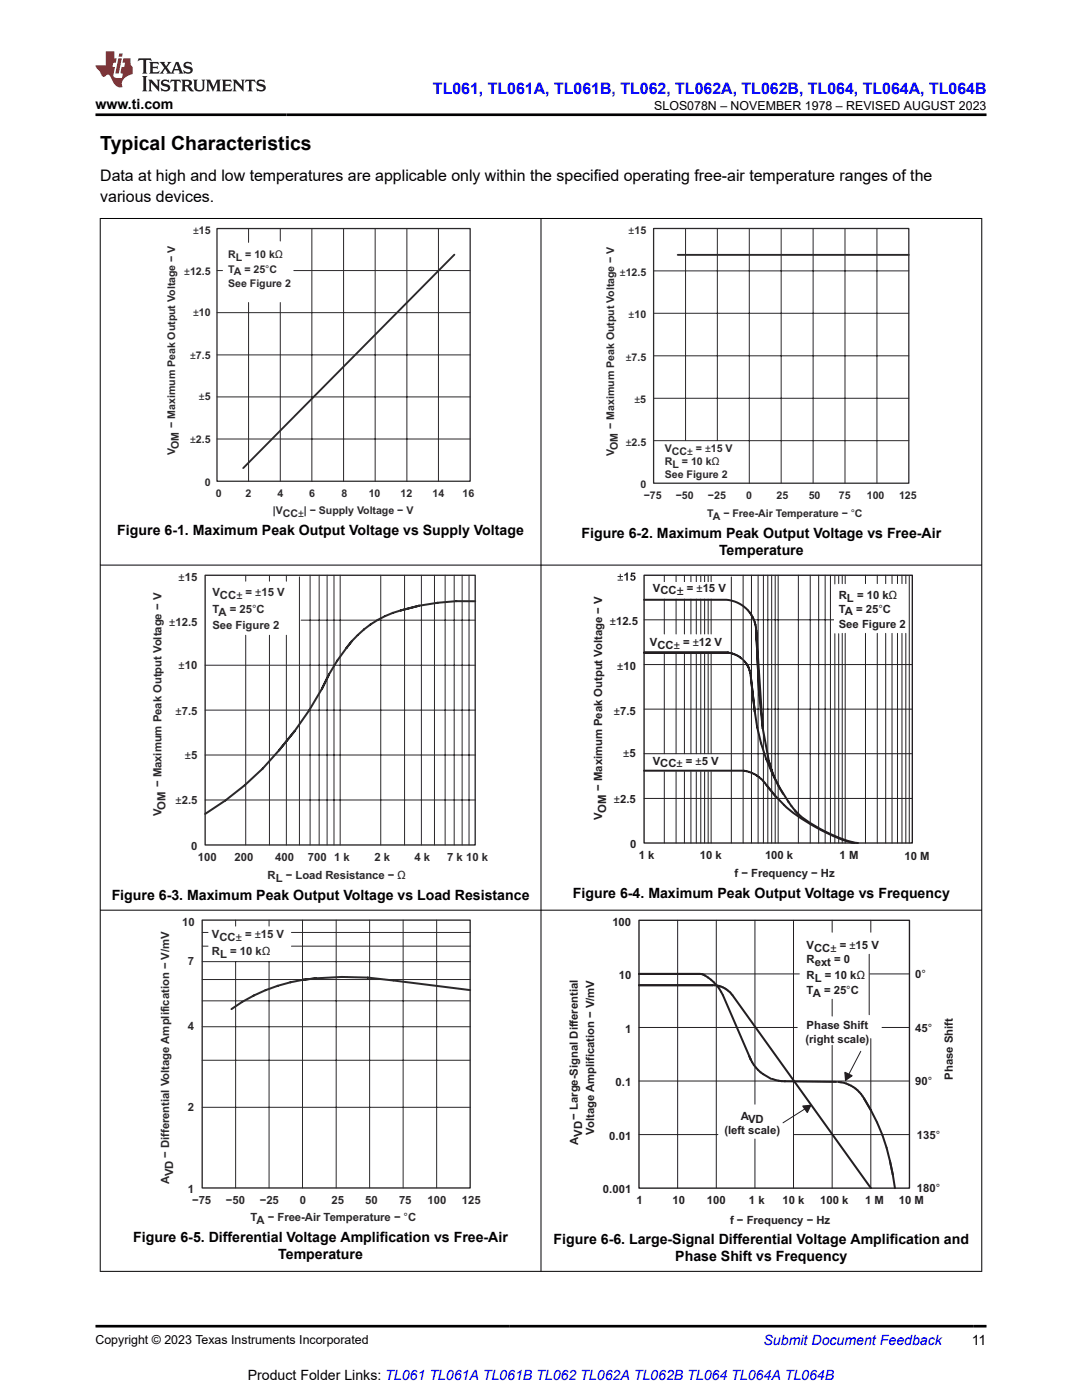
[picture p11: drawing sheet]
<svg xmlns="http://www.w3.org/2000/svg" width="216mm" height="279mm" viewBox="0 0 216 279" stroke-linecap="round" stroke-linejoin="round" font-family="sans-serif">
<path d="M43.3 45.6h50.5v50.4h-50.5z" fill="none" stroke="#2b292a" stroke-width=".26"/>
<path d="M90.7 50.8l-42.2 42.6" fill="none" stroke="#2b292a" stroke-width=".37"/>
<g fill="none" stroke="#2b292a" stroke-width=".2">
<path d="M43.3 54h1.1M49.6 45.6v2.8M55.9 45.6v2.5M58.6 54h35.2M62.2 45.6v50.4M68.6 45.6v50.4M74.9 45.6v50.4M81.2 45.6v50.4M87.5 45.6v50.4M43.3 79.2h50.5M43.3 70.8h50.5M43.3 62.4h50.5"/>
<path d="M49.6 60.4v35.6M55.9 60.4v35.6M43.3 87.6h50.5"/>
</g>
<path d="M33.3 85.8h3.7v5.6h-3.7z" fill-rule="evenodd" fill="#fff"/>
<path d="M130.4 45.6h50.9v50.8h-50.9z" fill="none" stroke="#2b292a" stroke-width=".26"/>
<path d="M135.2 50.9h46.1" fill="none" stroke="#2b292a" stroke-width=".37"/>
<path d="M130.4 54.1h50.9M136.8 45.6v42.3M143.1 45.6v42.3M149.5 45.6v50.8M155.9 45.6v50.8M162.2 45.6v50.8M168.6 45.6v50.8M175 45.6v50.8M130.4 79.5h50.9M130.4 71h50.9M130.4 62.5h50.9M130.4 87.9h50.9" fill="none" stroke="#2b292a" stroke-width=".2"/>
<path d="M120.9 86h3.7v5.5h-3.7z" fill-rule="evenodd" fill="#fff"/>
<g fill="none" stroke="#2b292a" stroke-width=".2">
<path d="M49 114.8v1.2M53.8 114.8v1.2M57.1 114.8v1.2M59.7 115.1v53.5M61.9 114.8v53.8M63.7 114.8v53.8M65.3 114.8v53.8M66.6 114.8v53.8M67.9 114.8v53.8M76 114.8v53.8M80.7 114.8v53.8M84.1 114.8v53.8"/>
<path d="M86.7 114.8v53.8M88.8 114.8v53.8M90.6 114.8v53.8M92.2 114.8v53.8M93.6 114.8v53.8M40.9 132.8h53.9M49 126.8v41.8M53.8 126.8v41.8M57.1 126.8v41.8M60.1 123.8h34.7M40.9 159.7h53.9M40.9 150.7h53.9"/>
<path d="M40.9 141.7h53.9"/>
</g>
<path d="M94.8 120h-3.8l-3.7 .3-3.7 .6M64.2 137.5l-2.5 4.3-2.9 4.1M65.7 134.6l-1.5 2.9zM69.2 129.3l-1.9 2.5-1.6 2.8M70.2 127.9l-1 1.4zM80 121.8l3.6-.9zM80 121.8a19.8 19.8 0 0 0-9.8 6.1M55.7 149.7a58.4 58.4 0 0 1-14.8 12.7M58.8 145.9l-3.1 3.8z" fill="none" stroke="#2b292a" stroke-width=".4"/>
<path d="M40.9 114.8h53.9v53.8h-53.9z" fill="none" stroke="#2b292a" stroke-width=".27"/>
<path d="M30.5 157.5h3.9v6h-3.9z" fill-rule="evenodd" fill="#fff"/>
<g fill="none" stroke="#231e21" stroke-width=".2">
<path d="M132.6 114.8v2M132.6 119.6v6.9M134.9 114.8v2M134.9 119.6v6.9M136.6 114.8v2M136.6 119.6v6.9M137.9 114.8v2M137.9 119.6v6.9M138.9 114.8v2M138.9 119.6v6.9M139.8 114.8v2M139.8 119.6v6.9"/>
<path d="M140.6 114.8v2M140.6 119.6v6.9M141.3 114.8v2M141.3 119.6v6.9M141.9 114.8v2M141.9 119.6v6.9M148.3 114.8v53.4M149.9 114.8v53.4M151.3 114.8v53.4M152.3 114.8v53.4M153.2 114.8v53.4M154 114.8v53.4"/>
<path d="M154.7 114.8v53.4M155.3 114.8v53.4M159.3 114.8v53.4M161.7 114.8v53.4M163.4 114.8v53.4M164.6 114.8v53.4M172.7 114.8v1.7M175 114.8v1.7M176.7 114.8v1.7M178 114.8v1.7M179.1 114.8v1.7M180 114.8v1.7"/>
<path d="M180.7 114.8v1.7M128.5 132.6h53.5M128.5 123.7h38.4M132.6 130.2v20.2M134.9 130.2v20.2M136.6 130.2v20.2M137.9 130.2v20.2M138.9 130.2v20.2M139.8 130.2v20.2M140.6 130.2v20.2M141.3 130.2v20.2M141.9 130.2v20.2"/>
<path d="M148 131.5l.4 .3M128.5 159.3h53.5M128.5 150.4h53.5M128.5 141.5h53.5M132.6 154v14.2M134.9 154v14.2M136.6 154v14.2M137.9 154v14.2M138.9 154v14.2M139.8 154v14.2M140.6 154v14.2M141.3 154v14.2"/>
<path d="M141.9 154v14.2"/>
</g>
<g fill="none" stroke="#231e21" stroke-width=".4">
<path d="M128.5 130.2h16.8zM145.3 130.2l1.7 .6 1 .7M148.4 131.8l.8 1M149.2 132.8l.2 .4zM149.3 121.8a6.4 6.4 0 0 1 1.6 4M149.4 133.2l.5 2.3M149.9 135.5l.7 6.5zM150.9 125.8l.6 12.9zM150.9 125.8l1.3 19.6zM151.5 138.7l.7 6.7M128.5 153.8h19.9l2.1 .7 1.4 1M150.6 142a39.8 39.8 0 0 0 3.6 12.5"/>
<path d="M152.2 145.4l1.2 6.6zM153.4 152l.8 2.5zM153.4 152l1.2 3.3M154.2 154.5l1.4 2.8z"/>
</g>
<path d="M123.7 114.5h.2v.5h.4v.1h-.4v.5h-.2v-.5h-.5v-.1h.5zM123.2 115.7h1.1v.2h-1.1zM124.6 114.7l.4-.4h.3v1.6h-.3v-1.2l-.4 .2zM125.9 114.3h.9v.3h-.6l-.1 .2a.54 .54 0 0 1 .7 .4 .54 .54 0 0 1-.4 .7 .54 .54 0 0 1-.7-.4l.4-.1v.2a.27 .27 0 0 0 .4-.3 .27 .27 0 0 0-.5-.1l-.2-.1z" fill="#231e21"/>
<g fill="#fff">
<path d="M166.4 116.5h14.8v11.1h-14.8z" fill-rule="evenodd"/>
<path d="M129.9 116.2h17.1v3.1h-17.1z" fill-rule="evenodd"/>
</g>
<path d="M128.5 119.7h16.5a6.6 6.6 0 0 1 4.3 2.1M151.9 155.5l1.1 1.2M153 156.7l1.6 2.1zM154.6 155.3l1.7 3.2M154.6 158.8l1.9 1.9a37.5 37.5 0 0 0 13.4 7.4l.6 .1M155.6 157.3l1.8 2.8M157.3 159.9l1.3 1.8M158.6 161.7l.8 .9M158.6 161.8a25.2 25.2 0 0 0 9.4 5.6l2.1 .7 1.1 .1" fill="none" stroke="#231e21" stroke-width=".4"/>
<g fill="none" stroke="#231e21" stroke-width=".2">
<path d="M145.9 115.1v53.1M165.7 114.8v53.4M166.6 114.9v1.6M167.4 115v1.5M168.1 114.8v1.7M168.6 114.8v1.7M181.4 115v53.2M166.6 126.5v41.7M167.4 126.5v41.7M168.1 126.4v41.8M168.6 126.4v41.8M172.7 126.4v41.8"/>
<path d="M175 126.4v41.8M176.7 126.4v41.8M178 126.4v41.8M179.1 126.4v41.8M180 126.4v41.8M180.7 126.4v41.8"/>
</g>
<path d="M128.5 114.8h53.5v53.4h-53.5z" fill="none" stroke="#231e21" stroke-width=".27"/>
<path d="M118.5 158.2h3.8v6h-3.8z" fill-rule="evenodd" fill="#fff"/>
<path d="M60.5 195.5l2.6-.3zM60.5 195.5a33 33 0 0 0-14.3 5.9M63.1 195.2l5.1-.2 5.2 .1 20.4 2.5" fill="none" stroke="#2b292a" stroke-width=".4"/>
<path d="M40.3 183.6h53.5v53.5h-53.5z" fill="none" stroke="#2b292a" stroke-width=".27"/>
<g fill="none" stroke="#2b292a" stroke-width=".2">
<path d="M40.3 199.7h53.5M40.3 195.5h53.5M40.3 191.9h53.5M40.3 188.8h1.2M40.3 186.1h1.2M47 183.6v1.2M47 191.9v45.2M53.7 183.6v1.2M53.7 191.9v45.2M58.2 188.8h35.6M58.2 186.1h35.6M60.4 183.6v53.5"/>
<path d="M67.1 183.6v53.5M73.8 183.6v53.5M80.4 183.6v53.5M87.1 183.6v53.5M40.3 211.6h53.5M40.3 204.9h53.5M40.3 221h53.5"/>
</g>
<g fill="none" stroke="#231e21" stroke-width=".4">
<path d="M127.5 194.4h12.1zM127.5 196.6h14.7zM139.6 194.4l.8 .1M140.4 194.5l.2 .1zM140.6 194.6l1.9 1.5a8.2 8.2 0 0 1 1.8 2.5M142.2 196.6a4.8 4.8 0 0 1 4 2M144.3 198.6l5.6 13zM146.2 198.6l27.6 38.5zM149.5 210.8a8 8 0 0 0 4.4 4.5M154.1 215.3l1.3 .4 1.3 .1M156.6 215.8l10.2 .1M167.3 215.9a6.5 6.5 0 0 1 5.1 3.3"/>
<path d="M172.4 219.2l1.4 2.4zM173.8 221.6a35.9 35.9 0 0 1 3.8 10.1M177.6 231.7l.5 2.7zM178.1 234.4l.5 2.7"/>
</g>
<path d="M166.8 215.9h.5" fill="none" stroke="#231e21" stroke-width=".24"/>
<path d="M127.5 183.7h54v53.4h-54z" fill="none" stroke="#231e21" stroke-width=".27"/>
<g fill="none" stroke="#231e21" stroke-width=".2">
<path d="M127.5 194.4h32M135.2 183.7v53.4M142.9 183.7v53.4M150.6 183.7v36.7M158.3 183.7v53.4M166 183.7v2.3M166 199.4v3.4M173.6 194.4h7.9M173.8 183.7v2.3M127.5 215.7h54M127.5 205.1h31.6M166 208.6v28.5"/>
<path d="M173.8 207.3v29.8M176 205.1h5.4M127.5 226.4h15.7M161.8 220.5l-5.6 3.6"/>
</g>
<path d="M160.2 220.8l1.5-.2-.6 1.4z" fill-rule="evenodd" fill="#231e21"/>
<path d="M160.2 220.8l1.5-.2-.6 1.4zM161 221.1h.1" fill="none" stroke="#231e21" stroke-width=".27"/>
<path d="M173.4 190.4v12.1M171.8 209.8l-3.1 5.9M150.6 227.3v9.8M158.4 226.4h23.1" fill="none" stroke="#231e21" stroke-width=".2"/>
<path d="M168.6 214l1.4 .7-1.3 .9z" fill-rule="evenodd" fill="#231e21"/>
<g fill="none" stroke="#231e21" stroke-width=".27">
<path d="M168.6 214l1.4 .7-1.3 .9z"/>
<circle cx="169.1" cy="214.8" r=".02"/>
</g>
<path d="M19.9 43.6h176.1M20 43.5v210.3M107.9 43.5v210.3M195.9 43.5v210.3M19.9 112.8h176.1M19.9 181.6h176.1M19.9 253.7h176.1" fill="none" stroke="#000" stroke-width=".2"/>
<path d="M27.7 11.6l-.2 .6 .5-.2h.6v.1v2.2l-.2 .4h1l-.2-.4v-2.2v-.1h.5l.5 .2-.1-.6zM29.8 12.4l.2 .3v1.6l-.2 .4h1.9l.1-.6a1.08 1.08 0 0 1-1.3 .2v-.7h.6l.4 .2v-.7l-.4 .2h-.6v-.5l.2-.2a1 1 0 0 1 1 .3l-.1-.5zM31.8 12.4l1 1.1-1 1.2h.9l-.2-.2 .4-.8 .5 .8-.2 .2h1.6l-.2-.2 .1-.5h1l.1 .5-.1 .2h.9l-.2-.4-.8-1.9h-.5l-1 2.1-.8-1.1 .9-1h-.8l.2 .2-.5 .6-.3-.6 .1-.2zM35.2 12.8l.4 1h-.8zM36.8 12.5a.65 .65 0 0 0-.2 .7 .65 .65 0 0 0 .6 .5l.7 .1 .1 .3a.79 .79 0 0 1-.7 .4 .79 .79 0 0 1-.7-.5l.1 .7 .2-.1a.93 .93 0 0 0 1.1 0 .93 .93 0 0 0 .4-.9 1.46 1.46 0 0 0-1.2-.6l-.1-.3a1.09 1.09 0 0 1 1.2 .2l-.2-.6-.1 .1-.6-.2zM28.4 15.2l.2 .4v2.2l-.2 .4h1l-.2-.4v-2.2l.2-.4zM29.6 15.9l.2 .4v1.5l-.2 .4h.8l-.3-.4v-1.3l1.7 1.8v-2l.2-.4h-.8l.2 .2 .1 1.1-1.2-1.3zM32.3 16a.65 .65 0 0 0-.2 .8 .65 .65 0 0 0 .7 .4l.6 .2 .1 .2a.79 .79 0 0 1-.7 .4 .79 .79 0 0 1-.7-.5l.1 .7 .2-.1a.93 .93 0 0 0 1.1 .1 .93 .93 0 0 0 .4-1 1.46 1.46 0 0 0-1.2-.5l-.1-.4a1.09 1.09 0 0 1 1.2 .2l-.2-.6-.1 .1-.6-.1zM34.1 15.9l-.1 .6a.63 .63 0 0 1 .7-.3l.1 1.6-.3 .4h1l-.2-.4v-1.6a.66 .66 0 0 1 .8 .3l-.1-.6zM36.2 15.9l.2 .4v1.5l-.2 .4h.9l-.2-.2v-.7h.5l.1 .2a.79 .79 0 0 0 1.2 .6l-1-.9a.61 .61 0 0 0 .6-.6 .61 .61 0 0 0-.5-.7zM36.9 16.2h.2a.47 .47 0 0 1 .5 .1 .47 .47 0 0 1 .1 .5l-.2 .1-.6 .1zM38.5 15.9l.2 .2a2.27 2.27 0 0 0 .4 2 1.04 1.04 0 0 0 1.7-.7v-1.3l.2-.2h-.8l.2 .4v1.1a.6 .6 0 0 1-.6 .6 .6 .6 0 0 1-.6-.6v-1.1l.3-.4zM41.1 15.9l.2 .4v1.5l-.2 .4h.7l-.2-.4v-1.4l.9 1.9 .8-1.9v1.4l-.2 .4h1l-.3-.4v-1.5l.3-.4h-.8l-.7 1.5-.7-1.5zM44.3 15.9l.2 .4v1.5l-.2 .4h1.9l.1-.6a1.09 1.09 0 0 1-1.3 .2v-.7h.6l.4 .2v-.6l-.4 .2h-.6v-.6l.2-.1a1.01 1.01 0 0 1 1 .3l-.1-.6zM46.4 15.9l.3 .4v1.5l-.3 .4h.8l-.2-.4v-1.3l1.6 1.8v-2l.2-.4h-.7l.2 .2v1.1l-1.2-1.3zM49 15.9l-.1 .6a.63 .63 0 0 1 .8-.3v1.6l-.3 .4h1l-.2-.4v-1.6a.66 .66 0 0 1 .8 .3l-.1-.6zM51.4 16a.65 .65 0 0 0-.2 .8 .65 .65 0 0 0 .6 .4l.6 .2 .2 .2a.79 .79 0 0 1-.8 .4 .79 .79 0 0 1-.6-.5l.1 .7 .2-.1a.93 .93 0 0 0 1 .1 .93 .93 0 0 0 .5-1 1.46 1.46 0 0 0-1.3-.5l-.1-.4a1.09 1.09 0 0 1 1.3 .2l-.2-.6-.2 .1-.5-.1z" fill="#231f20"/>
<path d="M21.1 10.3v2.7h-2.1l.1 .4 .9 1a.95 .95 0 0 0 .9 .9 .59 .59 0 0 1 .6-.4 .59 .59 0 0 1 .5 .3l.4 .8a1.59 1.59 0 0 0 2.1 1.4 1.61 1.61 0 0 1 1-2.3l1-.3-.1-1.5a1.59 1.59 0 0 1-.4-1.7h-1.4l-.2 .9h.5l-.1 .9h-.5l-.2 .9v.3l.4 .1-.2 .9h-.6a.73 .73 0 0 1-1.1-.7l.3-1.5h-.5l.2-.9h.5l.2-.9h-.5v-1.3zM23.6 11.6l-.6 3.1h.7l.6-3.1zM23.8 10.7l-.1 .6h.7l.1-.6z" fill="#ed1c24"/>
<path d="M19 22.9h177.8M19 264.7h177.8" fill="none" stroke="#000" stroke-width=".53"/>
<text font-size="3.9" x="20" y="29.9">Typical Characteristics</text>
<text font-size="3.2" fill="#00f" x="86.4" y="18.7">TL061, TL061A, TL061B, TL062, TL062A, TL062B, TL064, TL064A, TL064B</text>
<g font-size="3.2">
<text x="20" y="36.1">Data at high and low temperatures are applicable only within the specified operating free-air temperature ranges of the</text>
<text x="20" y="40.3">various devices.</text>
</g>
<g font-size="2.8">
<text x="19" y="21.8">www.ti.com</text>
<text x="23.4" y="106.8">Figure 6-1. Maximum Peak Output Voltage vs Supply Voltage</text>
<text x="116" y="107.4">Figure 6-2. Maximum Peak Output Voltage vs Free-Air</text>
<text x="143.5" y="110.8">Temperature</text>
<text x="22.3" y="179.6">Figure 6-3. Maximum Peak Output Voltage vs Load Resistance</text>
<text x="114.3" y="179.1">Figure 6-4. Maximum Peak Output Voltage vs Frequency</text>
<text x="26.6" y="247.9">Figure 6-5. Differential Voltage Amplification vs Free-Air</text>
<text x="55.5" y="251.2">Temperature</text>
<text x="110.5" y="248.3">Figure 6-6. Large-Signal Differential Voltage Amplification and</text>
<text x="134.7" y="251.7">Phase Shift vs Frequency</text>
<text x="193.9" y="268.5">11</text>
<text x="49.4" y="275.3">Product Folder Links: TL061 TL061A TL061B TL062 TL062A TL062B TL064 TL064A TL064B</text>
</g>
<text font-size="2.8" fill="#00f" x="152.4" y="268.5">Submit Document Feedback</text>
<g font-size="2.5">
<text x="130.6" y="21.9">SLOS078N – NOVEMBER 1978 – REVISED AUGUST 2023</text>
<text x="19" y="268.2">Copyright © 2023 Texas Instruments Incorporated</text>
</g>
<text font-size="2.5" fill="#231e21" x="135" y="118.8">±</text>
<g font-size="2.3" fill="#2b292a">
<text x="35.6" y="115.9">±15</text>
<text x="42.4" y="119">VCC± = ±15 V</text>
<text x="33.8" y="125">±12.5</text>
<text x="42.4" y="125.6">See Figure 2</text>
<text x="42.4" y="122.3">TA = 25°C</text>
<text x="35.6" y="133.5">±10</text>
<text x="35" y="142.7">±7.5</text>
<text x="36.9" y="151.4">±5</text>
<text x="32.2" y="157.1" transform="rotate(-90 32.2 157.1)">− Maximum Peak Output Voltage − V</text>
<text x="33" y="161.6" transform="rotate(-90 33 161.6)">OM</text>
<text x="35" y="160.5">±2.5</text>
<text x="32.2" y="162.9" transform="rotate(-90 32.2 162.9)">V</text>
<text x="38.2" y="169.7">0</text>
<text x="39.5" y="171.9">100</text>
<text x="46.8" y="171.9">200</text>
<text x="54.9" y="171.9">400</text>
<text x="61.4" y="171.9">700</text>
<text x="66.7" y="171.9">1 k</text>
<text x="74.7" y="171.9">2 k</text>
<text x="82.7" y="171.9">4 k</text>
<text x="89.2" y="171.9">7 k 10 k</text>
<text x="53.4" y="175.5">RL − Load Resistance − Ω</text>
<text x="36.4" y="184.7">10</text>
<text x="42.3" y="187.3">VCC± = ±15 V</text>
<text x="42.3" y="190.7">RL = 10 kΩ</text>
<text x="37.5" y="192.6">7</text>
<text x="37.5" y="205.6">4</text>
<text x="37.5" y="221.8">2</text>
<text x="33.8" y="231.1" transform="rotate(-90 33.8 231.1)">− Differential Voltage Amplification − V/mV</text>
<text x="33.8" y="236.3" transform="rotate(-90 33.8 236.3)">A</text>
<text x="34.6" y="234.7" transform="rotate(-90 34.6 234.7)">VD</text>
<text x="37.5" y="238.2">1</text>
<text x="38.3" y="240.3">−75</text>
<text x="45.1" y="240.3">−50</text>
<text x="50" y="243.7">TA − Free-Air Temperature − °C</text>
<text x="51.8" y="240.3">−25</text>
<text x="59.8" y="240.3">0</text>
<text x="66.2" y="240.3">25</text>
<text x="72.9" y="240.3">50</text>
<text x="79.6" y="240.3">75</text>
<text x="85.3" y="240.3">100</text>
<text x="92.1" y="240.3">125</text>
</g>
<g font-size="2.3" fill="#231e21">
<text x="130.3" y="118.1">VCC</text>
<text x="137.1" y="118.1">= ±15 V</text>
<text x="167.4" y="119.5">RL = 10 kΩ</text>
<text x="121.7" y="124.7">±12.5</text>
<text x="167.4" y="122.3">TA = 25°C</text>
<text x="167.4" y="125.3">See Figure 2</text>
<text x="129.7" y="129">VCC± = ±12 V</text>
<text x="123.1" y="133.7">±10</text>
<text x="122.5" y="142.8">±7.5</text>
<text x="124.4" y="151.1">±5</text>
<text x="130.2" y="152.6">VCC± = ±5 V</text>
<text x="120.2" y="157.8" transform="rotate(-90 120.2 157.8)">− Maximum Peak Output Voltage − V</text>
<text x="122.5" y="160.2">±2.5</text>
<text x="120.2" y="163.7" transform="rotate(-90 120.2 163.7)">V</text>
<text x="121" y="162.3" transform="rotate(-90 121 162.3)">OM</text>
<text x="125.8" y="169.3">0</text>
<text x="127.5" y="171.5">1 k</text>
<text x="139.7" y="171.5">10 k</text>
<text x="152.7" y="171.5">100 k</text>
<text x="167.5" y="171.5">1 M</text>
<text x="180.5" y="171.7">10 M</text>
<text x="146.6" y="175.1">f − Frequency − Hz</text>
<text x="122.2" y="184.7">100</text>
<text x="160.9" y="189.3">VCC± = ±15 V</text>
<text x="123.5" y="195.4">10</text>
<text x="160.9" y="192.2">Rext = 0</text>
<text x="160.9" y="195.4">RL = 10 kΩ</text>
<text x="182.6" y="195.2">0°</text>
<text x="160.9" y="198.3">TA = 25°C</text>
<text x="124.7" y="206.1">1</text>
<text x="160.7" y="208.2">(right scale)</text>
<text x="161" y="205.4">Phase Shift</text>
<text x="182.6" y="205.9">45°</text>
<text x="190.1" y="215.5" transform="rotate(-90 190.1 215.5)">Phase Shift</text>
<text x="122.8" y="216.8">0.1</text>
<text x="182.6" y="216.6">90°</text>
<text x="115.3" y="223.5" transform="rotate(-90 115.3 223.5)">− Large-Signal Differential</text>
<text x="116.2" y="226.8" transform="rotate(-90 116.2 226.8)">VD</text>
<text x="118.6" y="226.5" transform="rotate(-90 118.6 226.5)">Voltage Amplification − V/mV</text>
<text x="121.6" y="227.5">0.01</text>
<text x="144.5" y="226.3">(left scale)</text>
<text x="147.8" y="223.5">AVD</text>
<text x="183" y="227.3">135°</text>
<text x="115.4" y="228.5" transform="rotate(-90 115.4 228.5)">A</text>
<text x="120.3" y="238.2">0.001</text>
<text x="183" y="237.9">180°</text>
<text x="127" y="240.4">1</text>
<text x="134.2" y="240.4">10</text>
<text x="141.1" y="240.4">100</text>
<text x="145.7" y="244.3">f − Frequency − Hz</text>
<text x="149.4" y="240.4">1 k</text>
<text x="156.1" y="240.4">10 k</text>
<text x="163.7" y="240.4">100 k</text>
<text x="172.6" y="240.4">1 M</text>
<text x="179.3" y="240.4">10 M</text>
</g>
<g font-size="2.1" fill="#2b292a">
<text x="38.5" y="46.6">±15</text>
<text x="125.4" y="46.6">±15</text>
<text x="45.5" y="51.5">RL = 10 kΩ</text>
<text x="36.8" y="54.8">±12.5</text>
<text x="45.5" y="54.4">TA = 25°C</text>
<text x="45.5" y="57.3">See Figure 2</text>
<text x="123.7" y="55.1">±12.5</text>
<text x="38.5" y="63">±10</text>
<text x="125.4" y="63.5">±10</text>
<text x="37.9" y="71.7">±7.5</text>
<text x="124.9" y="72">±7.5</text>
<text x="39.7" y="79.8">±5</text>
<text x="126.6" y="80.5">±5</text>
<text x="34.9" y="85.4" transform="rotate(-90 34.9 85.4)">− Maximum Peak Output Voltage − V</text>
<text x="35.7" y="89.6" transform="rotate(-90 35.7 89.6)">OM</text>
<text x="37.9" y="88.5">±2.5</text>
<text x="122.5" y="85.6" transform="rotate(-90 122.5 85.6)">− Maximum Peak Output Voltage − V</text>
<text x="123.3" y="89.8" transform="rotate(-90 123.3 89.8)">OM</text>
<text x="124.9" y="89">±2.5</text>
<text x="34.9" y="90.9" transform="rotate(-90 34.9 90.9)">V</text>
<text x="122.5" y="91" transform="rotate(-90 122.5 91)">V</text>
<text x="132.7" y="90.3">VCC± = ±15 V</text>
<text x="132.7" y="92.8">RL = 10 kΩ</text>
<text x="132.7" y="95.5">See Figure 2</text>
<text x="40.9" y="97">0</text>
<text x="43" y="99.1">0</text>
<text x="49" y="99.1">2</text>
<text x="55.3" y="99.1">4</text>
<text x="61.7" y="99.1">6</text>
<text x="68.1" y="99.1">8</text>
<text x="73.6" y="99.1">10</text>
<text x="79.9" y="99.1">12</text>
<text x="86.3" y="99.1">14</text>
<text x="92.3" y="99.1">16</text>
<text x="127.8" y="97.4">0</text>
<text x="128.4" y="99.5">−75</text>
<text x="134.8" y="99.5">−50</text>
<text x="141.3" y="99.5">−25</text>
<text x="148.9" y="99.5">0</text>
<text x="154.9" y="99.5">25</text>
<text x="161.4" y="99.5">50</text>
<text x="167.4" y="99.5">75</text>
<text x="173" y="99.5">100</text>
<text x="179.4" y="99.5">125</text>
<text x="54.4" y="102.6">|VCC±| − Supply Voltage − V</text>
<text x="141.1" y="103.3">TA − Free-Air Temperature − °C</text>
</g>
</svg>
